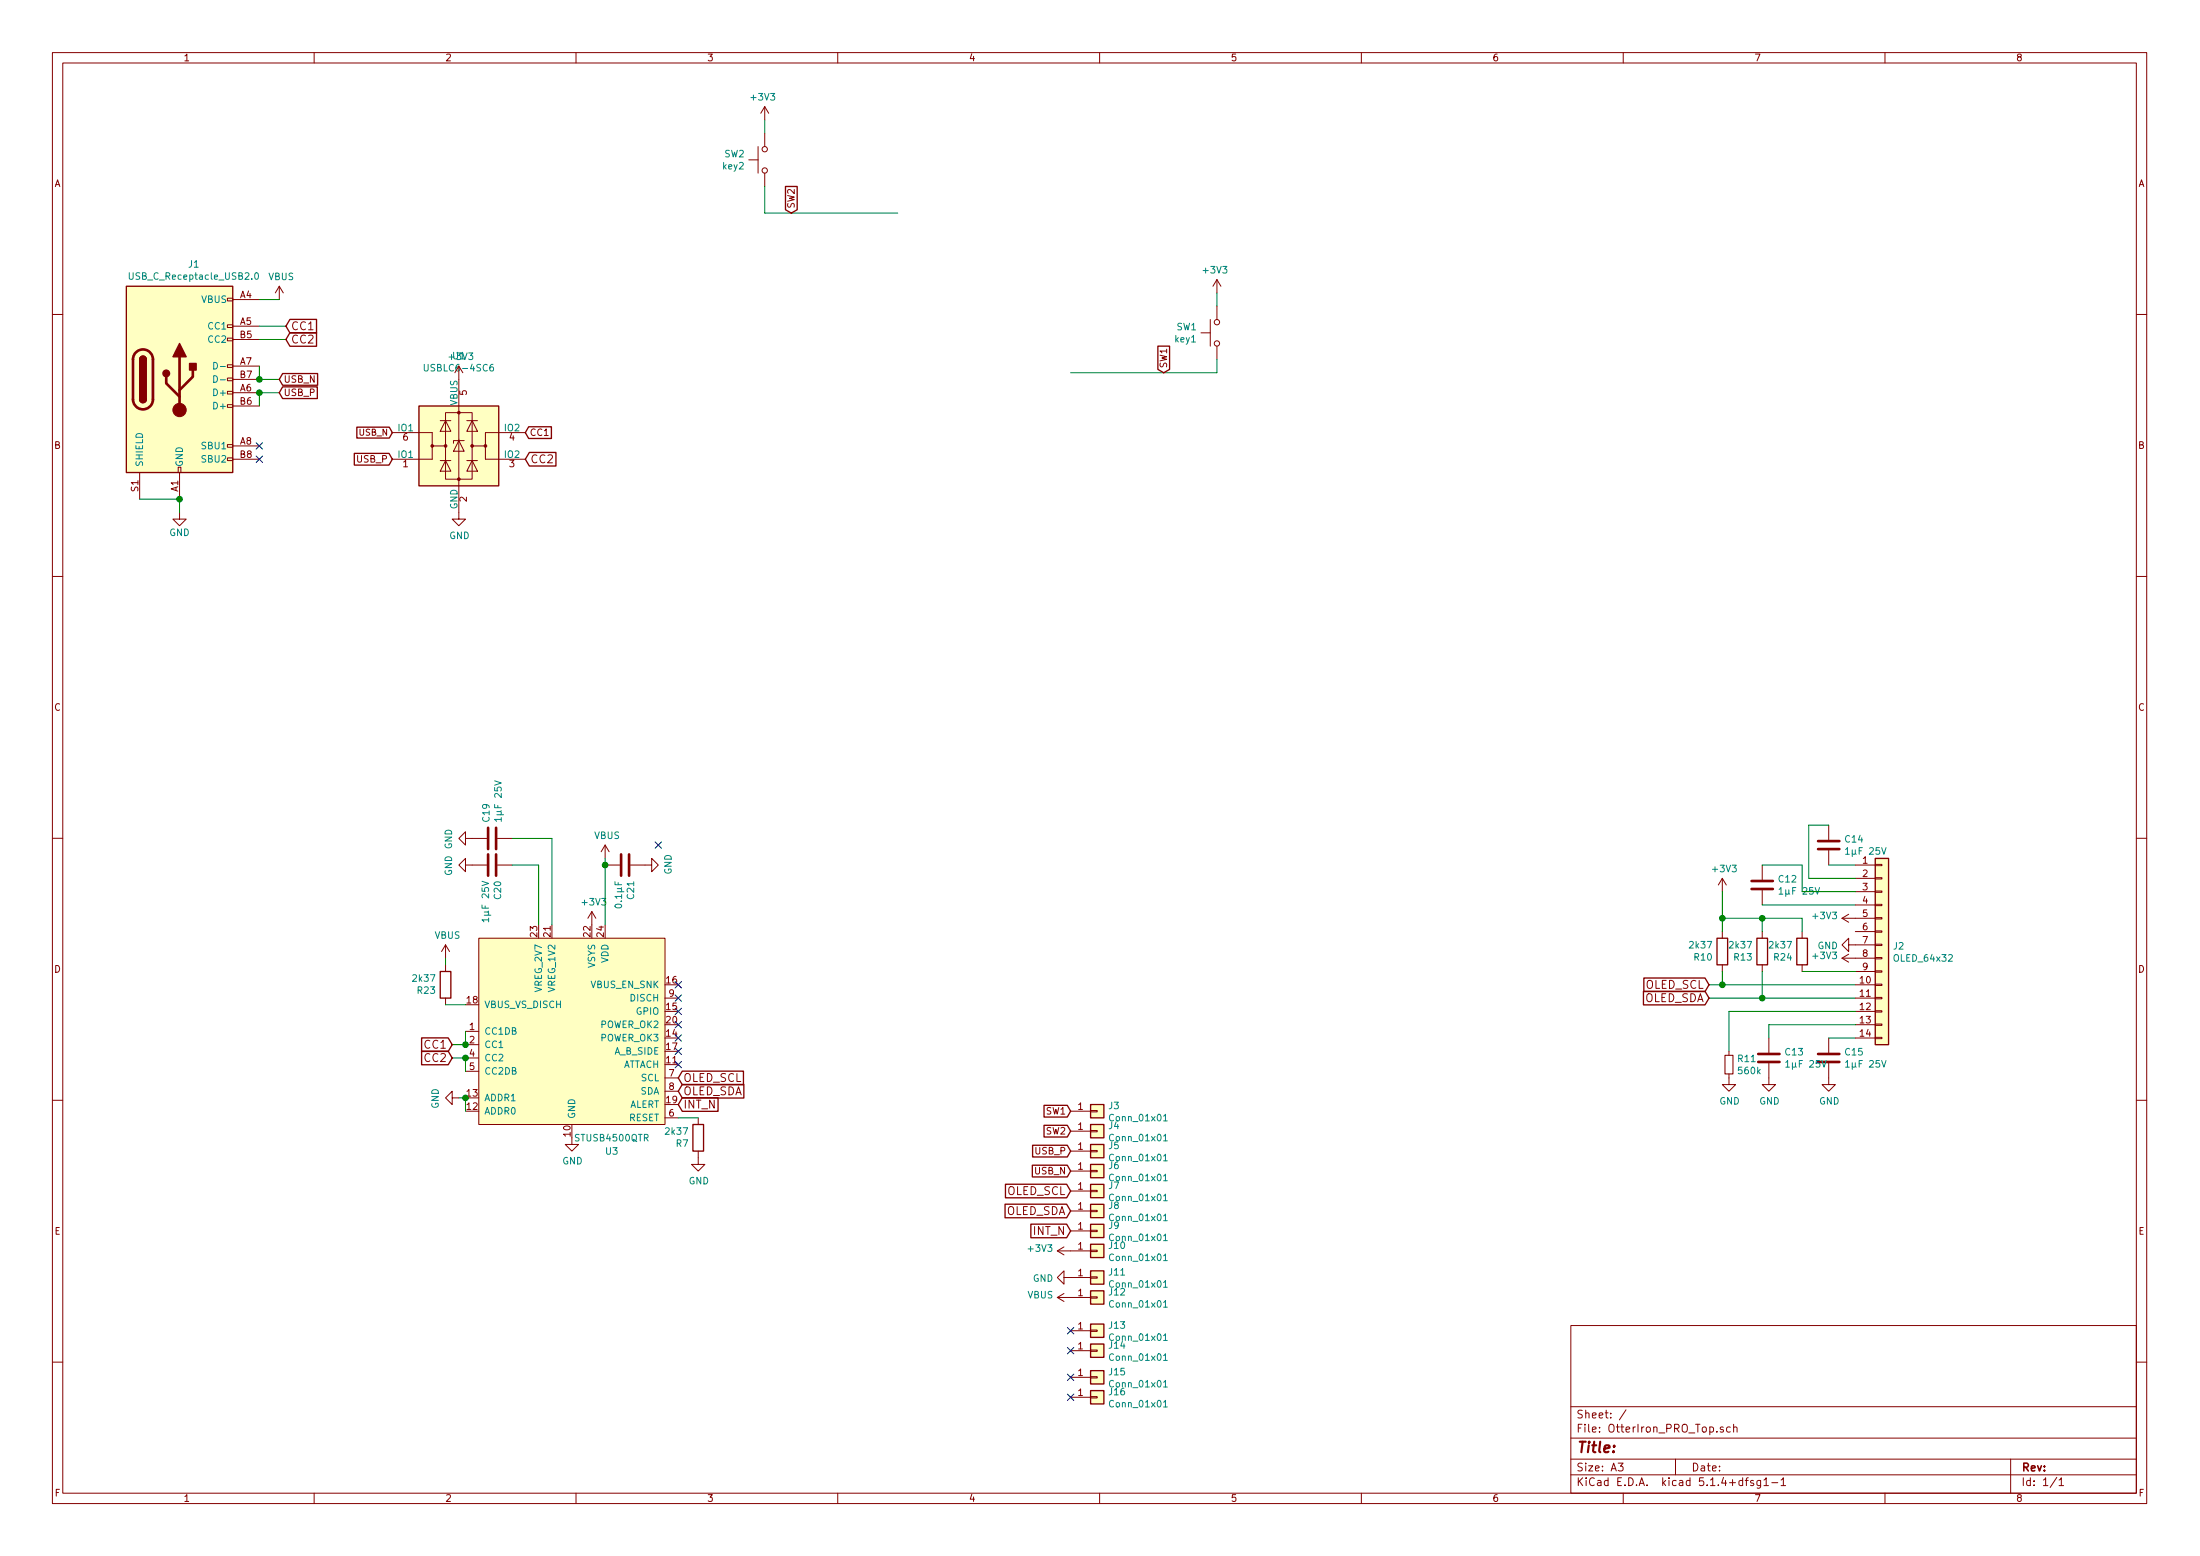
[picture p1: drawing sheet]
<svg xmlns="http://www.w3.org/2000/svg" width="420mm" height="297mm" viewBox="0 0 420 297" stroke-linecap="round" stroke-linejoin="round" font-family="sans-serif">
<g fill="none" stroke="#840000" stroke-width=".19">
<path d="M10 10h400v277h-400zM12 12h396v273.1h-396zM60 10v2M110 10v2M160 10v2M210 10v2M260 10v2M310 10v2M360 10v2M143 30.5h1.8M144.8 28v5.1M146 20.4v2.5"/>
<path d="M146 25.4v2.6M146 33.1v2.5M146 20.4l.8 1.2M146 20.4l-.7 1.2M43.4 56.9h1v.5h-1zM44.4 57.2h5.1M53.3 54.6l-.7 1.3M53.3 54.6v2.6M53.3 54.6l.8 1.3M232.4 53.4v2.5M232.4 58.5v2.5M232.4 53.4l.8 1.2"/>
<path d="M232.4 53.4l-.8 1.2M10 60h2M43.4 77.3h1v.5h-1zM43.4 74.7h1v.5h-1zM43.4 72.2h1v.5h-1zM43.4 69.6h1v.5h-1zM43.4 64.6h1v.5h-1zM43.4 62h1v.5h-1zM44.4 62.3h5.1M44.4 75h5.1M44.4 69.9h5.1M44.4 64.8h5.1"/>
<path d="M44.4 77.5h5.1M44.4 72.4h5.1M85.1 78.8h5.1v12.7h-5.1zM87.6 69.9v29.2h1.3l-1.3 1.3-1.2-1.3h1.2M229.4 63.5h1.7M231.1 61v5.1M232.4 66.1v2.5M408 60h2M26.7 90.2v5.1M34 89.2h.5v1h-.5zM34.3 97.8v1.3h1.3l-1.3 1.3-1.3-1.3h1.3M34.3 90.2v5.1"/>
<path d="M43.4 87.4h1v.5h-1zM43.4 84.9h1v.5h-1zM44.4 87.7h5.1M44.4 85.1h5.1M74.9 82.6h7.6v2.5h2.6M82.5 85.1v2.6h-7.6M84.1 87.9h2M84.1 80.3h2M85.1 87.9l1 2.1h-2zM85.1 80.3l1 2h-2zM87.6 84.1l1 2h-2zM88.6 84.1h-2v.5"/>
<path d="M89.2 87.9h2M89.2 80.3h2M90.2 87.9l1 2.1h-2zM90.2 80.3l1 2h-2zM92.7 85.1v2.6h7.6M100.3 82.6h-7.6v2.5h-2.5M10 110h2M408 110h2M349.2 157.5v2.8M10 160h2M88.9 160.1v-1.3l-1.3 1.3 1.3 1.2v-1.2h4.1M88.9 165.1v-1.2l-1.3 1.2 1.3 1.3v-1.3h4.1"/>
<path d="M91.4 179.1h35.6v35.6h-35.6zM95 160.1h2.8M95 165.1h2.8M113 174l-.7 1.3M113 174v2.6M113 174l.8 1.3M115.6 161.3l-.8 1.3M115.6 161.3v2.6M115.6 161.3l.7 1.3M115.6 165.1h2.8M120.4 165.1h4.1v-1.2l1.2 1.2-1.2 1.3v-1.3M328.9 167.7v2.5"/>
<path d="M328.9 177.8v1.3M328.9 167.7l-.7 1.2M328.9 167.7l.8 1.2M336.5 165.1v2.8M336.5 170v2.8M336.5 177.8v1.3M344.2 177.8v1.3M349.2 162.3v2.8M351.8 175.3l1.3 .8M351.8 175.3h6.3M353.1 174.5l-1.3 .8M354.3 165.1h3.8"/>
<path d="M354.3 167.7h3.8M354.3 170.2h3.8M354.3 172.8h3.8M354.3 177.8h3.8M358.1 177.7h1.3v.3h-1.3zM358.1 175.2h1.3v.2h-1.3zM358.1 172.6h1.3v.3h-1.3zM358.1 170.1h1.3v.2h-1.3zM358.1 167.5h1.3v.3h-1.3zM358.1 165h1.3v.3h-1.3zM408 160h2M85.1 180.4l-.8 1.2"/>
<path d="M85.1 180.4v2.5M85.1 184.2v1.3M85.1 190.5v1.3M85.1 180.4l.8 1.2M88.9 196.9h2.5M88.9 199.4h2.5M127 190.5h2.5M328.9 184.2v1.3M336.5 184.2v1.3M337.8 198.2v2.8M344.2 184.2v1.3M349.2 198.2v2.8"/>
<path d="M351.8 182.9l1.3 .8M351.8 182.9h6.3M353.1 180.4v-1.3l-1.3 1.3 1.3 1.2v-1.2h5M353.1 182.2l-1.3 .7M354.3 190.5h3.8M354.3 188h3.8M354.3 193.1h3.8M354.3 195.6h3.8M354.3 198.2h3.8M354.3 185.5h3.8M358.1 185.3h1.3v.3h-1.3zM358.1 187.9h1.3v.2h-1.3z"/>
<path d="M358.1 190.4h1.3v.3h-1.3zM358.1 192.9h1.3v.3h-1.3zM358.1 195.5h1.3v.2h-1.3zM358.1 198h1.3v.3h-1.3zM358.1 182.8h1.3v.2h-1.3zM358.1 180.2h1.3v.3h-1.3zM10 210h2M86.4 209.6v-1.3l-1.3 1.3 1.3 1.3v-1.3h1.2M88.9 202h2.5M88.9 204.5h2.5M109.2 217.2v1.3h1.3l-1.3 1.2-1.3-1.2h1.3M127 213.4h2.5"/>
<path d="M127 205.8h2.5M127 208.3h2.5M133.3 219.7v2.6h1.3l-1.3 1.3-1.2-1.3h1.2M133.3 213.4v1.3M204.5 219.7h3.8M204.5 215.9h3.8M204.5 212.1h3.8M208.3 219.6h1.2v.3h-1.2zM208.3 215.8h1.2v.3h-1.2zM208.3 212h1.2v.3h-1.2zM330.2 205v2h1.3l-1.3 1.3-1.3-1.3h1.3M330.2 200.7v.8"/>
<path d="M337.8 203v4h1.3l-1.3 1.3-1.3-1.3h1.3M349.2 203v4h1.3l-1.3 1.3-1.2-1.3h1.2M408 210h2M201.9 238.8h6.4M201.9 238.8l1.3 .8M203.2 238l-1.3 .8M204.5 235h3.8M204.5 231.2h3.8M204.5 223.6h3.8M204.5 227.4h3.8M208.3 238.7h1.2v.2h-1.2zM208.3 234.9h1.2v.2h-1.2z"/>
<path d="M208.3 231h1.2v.3h-1.2zM208.3 223.4h1.2v.3h-1.2zM208.3 227.2h1.2v.3h-1.2zM201.9 247.7h6.4M201.9 247.7l1.3 .7M203.2 243.9v-1.3l-1.3 1.3 1.3 1.2v-1.2h5.1M203.2 246.9l-1.3 .8M204.5 254h3.8M204.5 257.8h3.8M208.3 243.7h1.2v.3h-1.2zM208.3 247.6h1.2v.2h-1.2zM208.3 253.9h1.2v.3h-1.2z"/>
<path d="M208.3 257.7h1.2v.3h-1.2zM300 253h108v32.1h-108zM10 260h2M204.5 266.7h3.8M204.5 262.9h3.8M208.3 266.6h1.2v.3h-1.2zM208.3 262.8h1.2v.3h-1.2zM300 278.5h108M300 274.5h108M300 268.5h108M309 279.3h1l-.5 .6 .4 .1v.7l-.2 .1-.7-.1M310.5 269.1l-1.2 2"/>
<path d="M320 278.5v3M329.1 272.5a.37 .37 0 0 0-.6 .1l.1 .2 .5 .2 .1 .1-.2 .3-.5-.1M330.5 272.5l-.5-.1-.3 .3 .1 .6 .2 .1 .5-.1M331.1 272.5h.1a.37 .37 0 0 1 .5 .1v.8M331.1 271.9v1.5M384 278.5v6.6M408 260h2M60 285.1v1.9M110 285.1v1.9M160 285.1v1.9M210 285.1v1.9M260 285.1v1.9"/>
<path d="M300 281.5h108M310 285.1v1.9M333.3 282.6h.6M333.9 282.1l-.4 .2v1.3M334.9 282.7l-.4-.1-.2 .2 .1 .2 .5 .2v.3h-.6M336.2 282.6v1.2l-.3 .3-.3-.1M336.2 282.7l-.4-.1-.3 .3 .1 .6 .2 .1 .4-.1M336.9 282.5l.4-.4v1.5M336.9 283.6h.8M338.4 283h1.1M340.2 282.5l.4-.4v1.5M340.2 283.6h.8"/>
<path d="M360 285.1v1.9M392.8 282l-1.3 2M393.2 282.5l.5-.4v1.5M393.2 283.6h.9"/>
<circle cx="146" cy="32.5" r=".51"/>
<circle cx="146" cy="28.5" r=".51"/>
<circle cx="232.4" cy="65.6" r=".51"/>
<circle cx="232.4" cy="61.5" r=".51"/>
</g>
<g fill="none" stroke="#840000" stroke-width=".25">
<path d="M150 35.6h2.2v4.4l-1.1 .7-1.1-.7zM24.1 54.6h20.3v35.6h-20.3zM26.7 76.2a.63 .63 0 0 0 .6 .7 .63 .63 0 0 0 .6-.7M26.7 68.6a.63 .63 0 0 1 .6-.6 .63 .63 0 0 1 .6 .6M54 73.8h6.6v2.3h-6.6l-.7-1.1zM54 71.3h6.7v2.2h-6.7l-.7-1.1zM55.4 63.5h5.1v2.6h-5.1l-.8-1.3zM55.4 61h5.1v2.6h-5.1l-.8-1.3zM80 77.5h15.2v15.2h-15.2zM221.1 66.1h2.3v4.4l-1.2 .7-1.1-.7zM67.7 86.5h6.6l.6 1.2-.6 1.1h-6.6zM68.1 81.5h6.2l.6 1.1-.6 1h-6.2z"/>
<path d="M101 81.5h4.3v2.2h-4.3l-.7-1.1zM101.1 86.4h5.1v2.6h-5.1l-.8-1.3zM327.9 179.1h2v5.1h-2zM335.5 179.1h2.1v5.1h-2.1zM343.2 179.1h2v5.1h-2zM358.1 163.9h2.6v35.5h-2.6zM80.5 198.1h5.1l.8 1.3-.8 1.3h-5.1zM84.1 185.5h2v5h-2zM313.9 189.2h11.7l.8 1.3-.8 1.3h-11.7zM313.9 186.7h11.7l.8 1.3-.8 1.3h-11.7zM80.5 200.7h5.1l.8 1.3-.8 1.3h-5.1zM130.3 207h11.8v2.6h-11.8l-.8-1.3z"/>
<path d="M130.3 204.5h11.7v2.6h-11.7l-.8-1.3zM130.3 209.6h6.8v2.6h-6.8l-.8-1.3zM132.3 214.7h2.1v5h-2.1zM197.2 218.6h6.6l.7 1.1-.7 1.2h-6.6zM199.4 214.8h4.4l.7 1.1-.7 1.2h-4.4zM199.4 211h4.4l.7 1.1-.7 1.1h-4.4zM208.3 218.5h2.5v2.5h-2.5zM208.3 214.7h2.5v2.5h-2.5zM208.3 210.9h2.5v2.5h-2.5zM191.9 229.9h11.8l.8 1.3-.8 1.3h-11.8zM192 226.1h11.7l.8 1.3-.8 1.3h-11.7zM196.9 233.7h6.8l.8 1.3-.8 1.3h-6.8z"/>
<path d="M197.2 222.4h6.6l.7 1.2-.7 1.1h-6.6zM208.3 237.5h2.5v2.6h-2.5zM208.3 233.7h2.5v2.6h-2.5zM208.3 229.9h2.5v2.5h-2.5zM208.3 222.3h2.5v2.5h-2.5zM208.3 226.1h2.5v2.5h-2.5zM208.3 242.6h2.5v2.5h-2.5zM208.3 246.4h2.5v2.6h-2.5zM208.3 252.8h2.5v2.5h-2.5zM208.3 256.6h2.5v2.5h-2.5zM208.3 265.5h2.5v2.5h-2.5zM208.3 261.7h2.5v2.5h-2.5z"/>
</g>
<g fill="none" stroke="#840000" stroke-width=".51">
<path d="M26 67.3a1.89 1.89 0 0 1 2-.5 1.89 1.89 0 0 1 1.2 1.8v7.6a1.9 1.9 0 0 1-1.9 1.9 1.9 1.9 0 0 1-1.9-1.9v-7.7l.1-.5zM31.7 71.9v1.3l2.6 2.5M34.3 68.1v10.2M36.8 70.6v1.3l-2.5 2.6M93.2 158v4.1M94.7 158v4.1M93.2 163.1v4.1M94.7 163.1v4.1M118.6 163.1v4.1M120.1 163.1v4.1M334.5 169.7h4.1M334.5 168.2h4.1"/>
<path d="M347.2 162.1h4.1M347.2 160.6h4.1M335.8 202.7h4.1M335.8 201.2h4.1M347.2 202.7h4.1M347.2 201.2h4.1"/>
</g>
<g fill="none" stroke="#008484" stroke-width=".19">
<path d="M24.7 52.1v1l.2 .2h.4l.1-.2v-1M48.8 52.2l.1-.1a.69 .69 0 0 1 .5 .6 .69 .69 0 0 1-.5 .6l-.3-.5zM40.8 69.2a.64 .64 0 0 1 .7 .6 .64 .64 0 0 1-.7 .6zM40.8 71.7a.64 .64 0 0 1 .7 .7 .64 .64 0 0 1-.7 .6zM42.1 70h1M42.1 72.5h1M81 69.6v1l.3 .2h.3l.2-.2v-1M94.2 69.6h-.4a.87 .87 0 0 0 0 1.2l.4-.1v-.5l-.4-.2-.3 .3M94.5 149.1l1.2 .4-1.2 .4M95.7 156.4h-1.2l.3 .4M95.7 156.1v.7M92 168.2l1.3 .4-1.3 .5"/>
<path d="M93.3 175.6h-1.3l.4 .4M93.3 175.2v.8M117.4 168.3v.6h1.3M117.6 172.7a.68 .68 0 0 1 1.1 .3 .72 .72 0 0 1-1.3-.1zM118.1 168.5v.4M339.8 169.8l.3-.4v1.3M339.8 170.7h.7M346.7 169.4l.4 1.3 .4-1.3M352.5 162.2l.3-.4v1.3M352.5 163.1h.7M359.4 161.8l.4 1.3 .4-1.3M222.2 216.9l.4-.4v1.3"/>
<path d="M222.2 213.1l.4-.4v1.3M222.2 217.8h.7M222.2 214h.7M341 202.8l.4-.4v1.3M341 203.7h.8M347.9 202.4l.5 1.3 .4-1.3M352.5 202.8l.3-.4v1.3M352.5 203.7h.7M359.4 202.4l.4 1.3 .4-1.3M222.2 239.7l.4-.3v1.3M222.2 235.9l.4-.3v1.2M222.2 232.1l.4-.3v1.2"/>
<path d="M222.2 224.5l.4-.4v1.3M222.2 220.7l.4-.4v1.3M222.2 228.3l.4-.3v1.2M222.2 236.8h.7M222.2 233h.7M222.2 225.4h.7M222.2 221.6h.7M222.2 229.2h.7M222.2 244.8l.4-.3v1.2M222.2 248.6l.4-.3v1.2M222.2 255l.4-.4v1.3M222.2 258.8l.4-.4v1.3"/>
<path d="M222.2 240.7h.7M222.2 245.7h.7M222.2 249.5h.7M222.2 255.9h.7M222.2 259.7h.7M222.2 267.7l.4-.4v1.3M222.2 263.9l.4-.4v1.3M222.2 268.6h.7M222.2 264.8h.7"/>
</g>
<g fill="#ffffc2" stroke="#ffffc2" stroke-width=".19">
<path d="M80 77.5h15.2v15.2h-15.2z"/>
<path d="M24.1 54.6h20.3v35.6h-20.3z"/>
<path d="M208.3 265.5h2.5v2.5h-2.5z"/>
<path d="M91.4 179.1h35.6v35.6h-35.6z"/>
<path d="M208.3 237.5h2.5v2.6h-2.5z"/>
<path d="M208.3 233.7h2.5v2.6h-2.5z"/>
<path d="M358.1 163.9h2.6v35.5h-2.6z"/>
<path d="M208.3 242.6h2.5v2.5h-2.5z"/>
<path d="M208.3 229.9h2.5v2.5h-2.5z"/>
<path d="M208.3 246.4h2.5v2.6h-2.5z"/>
<path d="M208.3 252.8h2.5v2.5h-2.5z"/>
<path d="M208.3 222.3h2.5v2.5h-2.5z"/>
<path d="M208.3 218.5h2.5v2.5h-2.5z"/>
<path d="M208.3 214.7h2.5v2.5h-2.5z"/>
<path d="M208.3 210.9h2.5v2.5h-2.5z"/>
<path d="M208.3 226.1h2.5v2.5h-2.5z"/>
<path d="M208.3 261.7h2.5v2.5h-2.5z"/>
<path d="M208.3 256.6h2.5v2.5h-2.5z"/>
</g>
<g fill="#840000" stroke="#840000" stroke-width=".19">
<circle cx="82.5" cy="85.1" r=".25"/>
<circle cx="85.1" cy="85.1" r=".25"/>
<circle cx="87.6" cy="91.5" r=".25"/>
<circle cx="87.6" cy="78.8" r=".25"/>
<circle cx="90.2" cy="85.1" r=".25"/>
<circle cx="92.7" cy="85.1" r=".25"/>
<circle cx="34.3" cy="78.3" r="1.27"/>
</g>
<g fill="#840000" stroke="#840000" stroke-width=".25">
<path d="M26.7 76.2h1.2a.63 .63 0 0 1-.6 .7 .63 .63 0 0 1-.6-.7z"/>
<path d="M26.8 68.2l.1-.1a.62 .62 0 0 1 .7-.1 .62 .62 0 0 1 .3 .6h-1.2z"/>
<path d="M26.7 68.6h1.2v7.6h-1.2z"/>
<path d="M36.2 69.4h1.3v1.2h-1.3z"/>
<path d="M34.3 65.6l1.3 2.5h-2.6z"/>
<circle cx="31.7" cy="71.3" r=".63"/>
</g>
<path d="M329.4 201.5h1.6v3.5h-1.6z" fill="none" stroke="#840000" stroke-width=".2"/>
<g fill="none" stroke="#008400" stroke-width=".19">
<path d="M146 35.6v5.1h25.4M146 22.9v2.5M49.5 57.2h3.8M232.4 55.9v2.6M49.5 64.8h5.1M49.5 62.3h5.1M49.5 69.9v2.5h3.8M53.3 75h-3.8v2.5M232.4 68.6v2.6h-27.9M26.7 95.3h7.6v2.5M349.2 157.5h-3.8v10.2h8.9M97.8 160.1h7.6v16.5"/>
<path d="M97.8 165.1h5.1v11.5M115.6 163.9v12.7M328.9 170.2v7.6M328.9 175.3h15.3v2.5M336.5 165.1h7.7v5.1h10.1M336.5 172.8h17.8M336.5 175.3v2.5M349.2 165.1h5.1M85.1 182.9v1.3M85.1 191.8h3.8M88.9 196.9v2.5h-2.5M326.4 190.5h27.9"/>
<path d="M326.4 188h27.9M328.9 185.5v2.5M336.5 185.5v5M344.2 185.5h10.1M349.2 198.2h5.1M354.3 195.6h-16.5v2.6M354.3 193.1h-24.1v7.6M86.4 202h2.5v2.5M87.6 209.6h1.3v2.5M129.5 213.4h3.8"/>
</g>
<g fill="#008400" stroke="#008400" stroke-width=".25">
<circle cx="328.9" cy="188" r=".51"/>
<circle cx="336.5" cy="175.3" r=".51"/>
<circle cx="88.9" cy="202" r=".51"/>
<circle cx="88.9" cy="199.4" r=".51"/>
<circle cx="115.6" cy="165.1" r=".51"/>
<circle cx="49.5" cy="75" r=".51"/>
<circle cx="49.5" cy="72.4" r=".51"/>
<circle cx="34.3" cy="95.3" r=".51"/>
<circle cx="88.9" cy="209.6" r=".51"/>
<circle cx="336.5" cy="190.5" r=".51"/>
<circle cx="328.9" cy="175.3" r=".51"/>
</g>
<g fill="none" stroke="#000084" stroke-width=".19">
<path d="M48.9 87.1l1.2 1.2M48.9 84.5l1.2 1.2M50.1 87.1l-1.2 1.2M50.1 84.5l-1.2 1.2M125.1 160.7l1.2 1.2M126.3 160.7l-1.2 1.2M128.9 187.4l1.2 1.2M128.9 189.9l1.2 1.2M128.9 192.5l1.2 1.2M128.9 195l1.2 1.2M128.9 197.5l1.2 1.3M130.1 187.4l-1.2 1.2"/>
<path d="M130.1 189.9l-1.2 1.2M130.1 192.5l-1.2 1.2M130.1 195l-1.2 1.2M130.1 197.5l-1.2 1.3M128.9 200.1l1.2 1.2M128.9 202.6l1.2 1.2M130.1 200.1l-1.2 1.2M130.1 202.6l-1.2 1.2M203.9 257.2l1.2 1.3M203.9 253.4l1.2 1.2M205.1 257.2l-1.2 1.3M205.1 253.4l-1.2 1.2"/>
<path d="M203.9 266.1l1.2 1.2M203.9 262.3l1.2 1.2M205.1 266.1l-1.2 1.2M205.1 262.3l-1.2 1.2"/>
</g>
<text font-size="2.8" fill="#840000" x="301" y="277.3">Title:</text>
<g font-size="2.1" fill="#840000">
<text x="55.5" y="65.6">CC2</text>
<text x="55.5" y="63">CC1</text>
<text x="101.2" y="88.4">CC2</text>
<text x="313.9" y="191.3">OLED_SDA</text>
<text x="314.1" y="188.8">OLED_SCL</text>
<text x="81.2" y="200.2">CC1</text>
<text x="81.2" y="202.7">CC2</text>
<text x="130.5" y="209.1">OLED_SDA</text>
<text x="130.5" y="206.5">OLED_SCL</text>
<text x="130.5" y="211.6">INT_N</text>
<text x="192" y="231.9">OLED_SDA</text>
<text x="192.2" y="228.1">OLED_SCL</text>
<text x="197.4" y="235.7">INT_N</text>
<text x="301" y="273.5">File: OtterIron_PRO_Top.sch</text>
<text x="301" y="270.8">Sheet: /</text>
<text x="301" y="280.9">Size: A3</text>
<text x="323" y="280.9">Date:</text>
<text x="386" y="280.9">Rev:</text>
<text x="301" y="283.7">KiCad E.D.A. kicad 5.1.4+dfsg1-1</text>
<text x="386" y="283.7">Id: 1/1</text>
</g>
<g font-size="1.8" fill="#840000">
<text x="35" y="11.7">1</text>
<text x="85" y="11.7">2</text>
<text x="135" y="11.7">3</text>
<text x="185" y="11.7">4</text>
<text x="235" y="11.7">5</text>
<text x="285" y="11.7">6</text>
<text x="335" y="11.7">7</text>
<text x="385" y="11.7">8</text>
<text x="10.4" y="35.7">A</text>
<text x="408.4" y="35.7">A</text>
<text x="151.8" y="39.9" transform="rotate(-90 151.8 39.9)">SW2</text>
<text x="45.9" y="56.9">A4</text>
<text x="45.9" y="62">A5</text>
<text x="45.9" y="64.6">B5</text>
<text x="45.9" y="69.6">A7</text>
<text x="81.6" y="70.9">USBLC6-4SC6</text>
<text x="222.9" y="70.4" transform="rotate(-90 222.9 70.4)">SW1</text>
<text x="45.9" y="74.7">A6</text>
<text x="45.9" y="77.3">B6</text>
<text x="45.9" y="72.2">B7</text>
<text x="54.1" y="75.6">USB_P</text>
<text x="54.1" y="73.1">USB_N</text>
<text x="89.2" y="75.4" transform="rotate(-90 89.2 75.4)">5</text>
<text x="101.1" y="83.2">CC1</text>
<text x="10.4" y="85.7">B</text>
<text x="45.9" y="84.9">A8</text>
<text x="45.9" y="87.4">B8</text>
<text x="68.2" y="88.3">USB_P</text>
<text x="77" y="89.2">1</text>
<text x="77" y="84.1">6</text>
<text x="97.3" y="89.2">3</text>
<text x="97.3" y="84.1">4</text>
<text x="408.4" y="85.7">B</text>
<text x="26.4" y="93.8" transform="rotate(-90 26.4 93.8)">S1</text>
<text x="34" y="93.9" transform="rotate(-90 34 93.9)">A1</text>
<text x="89.2" y="95.8" transform="rotate(-90 89.2 95.8)">2</text>
<text x="10.4" y="135.7">C</text>
<text x="408.4" y="135.7">C</text>
<text x="355.8" y="164.9">1</text>
<text x="355.8" y="167.4">2</text>
<text x="355.8" y="170">3</text>
<text x="355.8" y="172.5">4</text>
<text x="102.6" y="178.8" transform="rotate(-90 102.6 178.8)">23</text>
<text x="105.2" y="178.8" transform="rotate(-90 105.2 178.8)">21</text>
<text x="112.8" y="178.8" transform="rotate(-90 112.8 178.8)">22</text>
<text x="115.3" y="178.8" transform="rotate(-90 115.3 178.8)">24</text>
<text x="355.8" y="175">5</text>
<text x="355.8" y="177.6">6</text>
<text x="10.4" y="185.7">D</text>
<text x="355.8" y="180.1">7</text>
<text x="355.8" y="182.7">8</text>
<text x="355.8" y="185.2">9</text>
<text x="408.4" y="185.7">D</text>
<text x="89.2" y="191.6">18</text>
<text x="127.3" y="187.7">16</text>
<text x="127.8" y="190.3">9</text>
<text x="355.3" y="187.7">10</text>
<text x="355.3" y="190.3">11</text>
<text x="89.7" y="196.6">1</text>
<text x="127.3" y="197.9">14</text>
<text x="127.3" y="192.8">15</text>
<text x="127.3" y="195.4">20</text>
<text x="355.3" y="192.8">12</text>
<text x="355.3" y="195.4">13</text>
<text x="355.3" y="197.9">14</text>
<text x="89.7" y="199.2">2</text>
<text x="89.7" y="201.7">4</text>
<text x="127.3" y="203">11</text>
<text x="127.3" y="200.4">17</text>
<text x="89.2" y="209.3">13</text>
<text x="89.7" y="204.3">5</text>
<text x="127.8" y="205.5">7</text>
<text x="127.8" y="208.1">8</text>
<text x="89.2" y="211.9">12</text>
<text x="127.3" y="210.6">19</text>
<text x="127.8" y="213.1">6</text>
<text x="199.8" y="212.8">SW1</text>
<text x="205.9" y="215.7">1</text>
<text x="205.9" y="211.9">1</text>
<text x="109" y="216.9" transform="rotate(-90 109 216.9)">10</text>
<text x="197.8" y="220.4">USB_P</text>
<text x="199.8" y="216.6">SW2</text>
<text x="205.9" y="219.5">1</text>
<text x="197.7" y="224.2">USB_N</text>
<text x="205.9" y="223.3">1</text>
<text x="205.9" y="227.1">1</text>
<text x="205.9" y="230.9">1</text>
<text x="10.4" y="235.7">E</text>
<text x="205.9" y="238.5">1</text>
<text x="205.9" y="234.7">1</text>
<text x="408.4" y="235.7">E</text>
<text x="205.9" y="243.6">1</text>
<text x="205.9" y="247.4">1</text>
<text x="205.9" y="253.8">1</text>
<text x="205.9" y="257.6">1</text>
<text x="205.9" y="262.7">1</text>
<text x="205.9" y="266.5">1</text>
<text x="10.5" y="285.7">F</text>
<text x="35" y="286.7">1</text>
<text x="85" y="286.7">2</text>
<text x="135" y="286.7">3</text>
<text x="185" y="286.7">4</text>
<text x="235" y="286.7">5</text>
<text x="285" y="286.7">6</text>
<text x="335" y="286.7">7</text>
<text x="385" y="286.7">8</text>
<text x="408.5" y="285.7">F</text>
</g>
<g font-size="1.8" fill="#008484">
<text x="143.6" y="19.2">+3V3</text>
<text x="138.1" y="32.3">key2</text>
<text x="138.4" y="30">SW2</text>
<text x="25.3" y="53.4">USB_C_Receptacle_USB2.0</text>
<text x="36" y="51.1">J1</text>
<text x="51.3" y="53.5">VBUS</text>
<text x="229.9" y="52.2">+3V3</text>
<text x="38.5" y="57.8">VBUS</text>
<text x="39.9" y="62.9">CC1</text>
<text x="39.9" y="65.4">CC2</text>
<text x="224.5" y="65.4">key1</text>
<text x="224.7" y="63.1">SW1</text>
<text x="85.9" y="68.7">+3V3</text>
<text x="86.5" y="68.6">U1</text>
<text x="41.1" y="75.6">D+</text>
<text x="87.4" y="77.4" transform="rotate(-90 87.4 77.4)">VBUS</text>
<text x="41.1" y="78.1">D+</text>
<text x="76" y="82.3">IO1</text>
<text x="96.4" y="82.3">IO2</text>
<text x="27.3" y="89.2" transform="rotate(-90 27.3 89.2)">SHIELD</text>
<text x="34.9" y="89.2" transform="rotate(-90 34.9 89.2)">GND</text>
<text x="38.7" y="85.8">SBU1</text>
<text x="38.7" y="88.3">SBU2</text>
<text x="76" y="87.4">IO1</text>
<text x="96.4" y="87.4">IO2</text>
<text x="87.4" y="97.2" transform="rotate(-90 87.4 97.2)">GND</text>
<text x="32.3" y="102.3">GND</text>
<text x="85.8" y="102.9">GND</text>
<text x="95.8" y="155.8" transform="rotate(-90 95.8 155.8)">1F 25V</text>
<text x="93.5" y="156.8" transform="rotate(-90 93.5 156.8)">C19</text>
<text x="113.5" y="160.2">VBUS</text>
<text x="352.5" y="160.8">C14</text>
<text x="86.3" y="167.2" transform="rotate(-90 86.3 167.2)">GND GND</text>
<text x="128.3" y="167" transform="rotate(-90 128.3 167)">GND</text>
<text x="327.2" y="166.5">+3V3</text>
<text x="353.4" y="163.2">1F 25V</text>
<text x="95.7" y="171.6" transform="rotate(-90 95.7 171.6)">C20</text>
<text x="111.3" y="172.9">+3V3</text>
<text x="118.8" y="172.6" transform="rotate(-90 118.8 172.6)">0.1F</text>
<text x="121.1" y="171.6" transform="rotate(-90 121.1 171.6)">C21</text>
<text x="339.8" y="168.5">C12</text>
<text x="340.7" y="170.8">1F 25V</text>
<text x="83" y="179.2">VBUS</text>
<text x="93.4" y="175" transform="rotate(-90 93.4 175)">1F 25V</text>
<text x="346.4" y="175.5">+3V3</text>
<text x="113.7" y="184.8" transform="rotate(-90 113.7 184.8)">VSYS</text>
<text x="116.2" y="183.9" transform="rotate(-90 116.2 183.9)">VDD</text>
<text x="322.8" y="181.1">2k37</text>
<text x="323.6" y="183.4">R10</text>
<text x="330.4" y="181.1">2k37</text>
<text x="331.2" y="183.4">R13</text>
<text x="338" y="181.1">2k37</text>
<text x="338.9" y="183.4">R24</text>
<text x="346.4" y="183.1">+3V3</text>
<text x="347.1" y="181.2">GND</text>
<text x="361.6" y="181.3">J2</text>
<text x="361.9" y="183.6">OLED_64x32</text>
<text x="79" y="187.4">2k37</text>
<text x="79.8" y="189.7">R23</text>
<text x="103.5" y="189.3" transform="rotate(-90 103.5 189.3)">VREG_2V7</text>
<text x="106" y="189.3" transform="rotate(-90 106 189.3)">VREG_1V2</text>
<text x="112.9" y="188.6">VBUS_EN_SNK</text>
<text x="120.5" y="191.2">DISCH</text>
<text x="92.5" y="197.5">CC1DB</text>
<text x="92.5" y="192.4">VBUS_VS_DISCH</text>
<text x="114.7" y="196.3">POWER_OK2</text>
<text x="121.6" y="193.7">GPIO</text>
<text x="92.5" y="200.1">CC1</text>
<text x="92.5" y="202.6">CC2</text>
<text x="114.7" y="198.8">POWER_OK3</text>
<text x="117.3" y="201.3">A_B_SIDE</text>
<text x="118.7" y="203.9">ATTACH</text>
<text x="332" y="202.8">R11</text>
<text x="341" y="201.5">C13</text>
<text x="342" y="203.8">1F 25V</text>
<text x="352.5" y="201.5">C15</text>
<text x="353.4" y="203.8">1F 25V</text>
<text x="92.5" y="205.1">CC2DB</text>
<text x="122.3" y="209">SDA</text>
<text x="122.5" y="206.4">SCL</text>
<text x="332.1" y="205.1">560k</text>
<text x="83.8" y="211.7" transform="rotate(-90 83.8 211.7)">GND</text>
<text x="92.5" y="212.8">ADDR0</text>
<text x="92.5" y="210.2">ADDR1</text>
<text x="109.9" y="213.7" transform="rotate(-90 109.9 213.7)">GND</text>
<text x="120.1" y="211.5">ALERT</text>
<text x="120.1" y="214">RESET</text>
<text x="211.8" y="215.6">J4</text>
<text x="211.8" y="211.7">J3</text>
<text x="212.2" y="214.1">Conn_01x01</text>
<text x="328.4" y="210.9">GND</text>
<text x="336" y="210.9">GND</text>
<text x="347.4" y="210.9">GND</text>
<text x="110" y="217.9">STUSB4500QTR</text>
<text x="115.7" y="220.4">U3</text>
<text x="127.2" y="216.6">2k37</text>
<text x="129.2" y="218.9">R7</text>
<text x="211.8" y="219.4">J5</text>
<text x="212.2" y="221.7">Conn_01x01</text>
<text x="212.2" y="217.9">Conn_01x01</text>
<text x="107.4" y="222.3">GND</text>
<text x="131.5" y="226.1">GND</text>
<text x="211.8" y="223.2">J6</text>
<text x="211.8" y="227">J7</text>
<text x="212.2" y="225.5">Conn_01x01</text>
<text x="211.8" y="230.8">J8</text>
<text x="212.2" y="233.1">Conn_01x01</text>
<text x="212.2" y="229.3">Conn_01x01</text>
<text x="196.5" y="239">+3V3</text>
<text x="211.8" y="234.6">J9</text>
<text x="211.9" y="238.4">J10</text>
<text x="212.2" y="236.9">Conn_01x01</text>
<text x="197.3" y="244.7">GND</text>
<text x="211.9" y="243.5">J11</text>
<text x="212.2" y="240.7">Conn_01x01</text>
<text x="212.2" y="245.8">Conn_01x01</text>
<text x="196.3" y="247.9">VBUS</text>
<text x="211.9" y="247.3">J12</text>
<text x="212.2" y="249.6">Conn_01x01</text>
<text x="211.9" y="253.7">J13</text>
<text x="211.9" y="257.5">J14</text>
<text x="212.2" y="256">Conn_01x01</text>
<text x="211.9" y="262.5">J15</text>
<text x="212.2" y="259.8">Conn_01x01</text>
<text x="211.9" y="266.4">J16</text>
<text x="212.2" y="268.7">Conn_01x01</text>
<text x="212.2" y="264.9">Conn_01x01</text>
</g>
<text font-size="1.6" fill="#840000" x="68.7" y="83.2">USB_N</text>
</svg>
